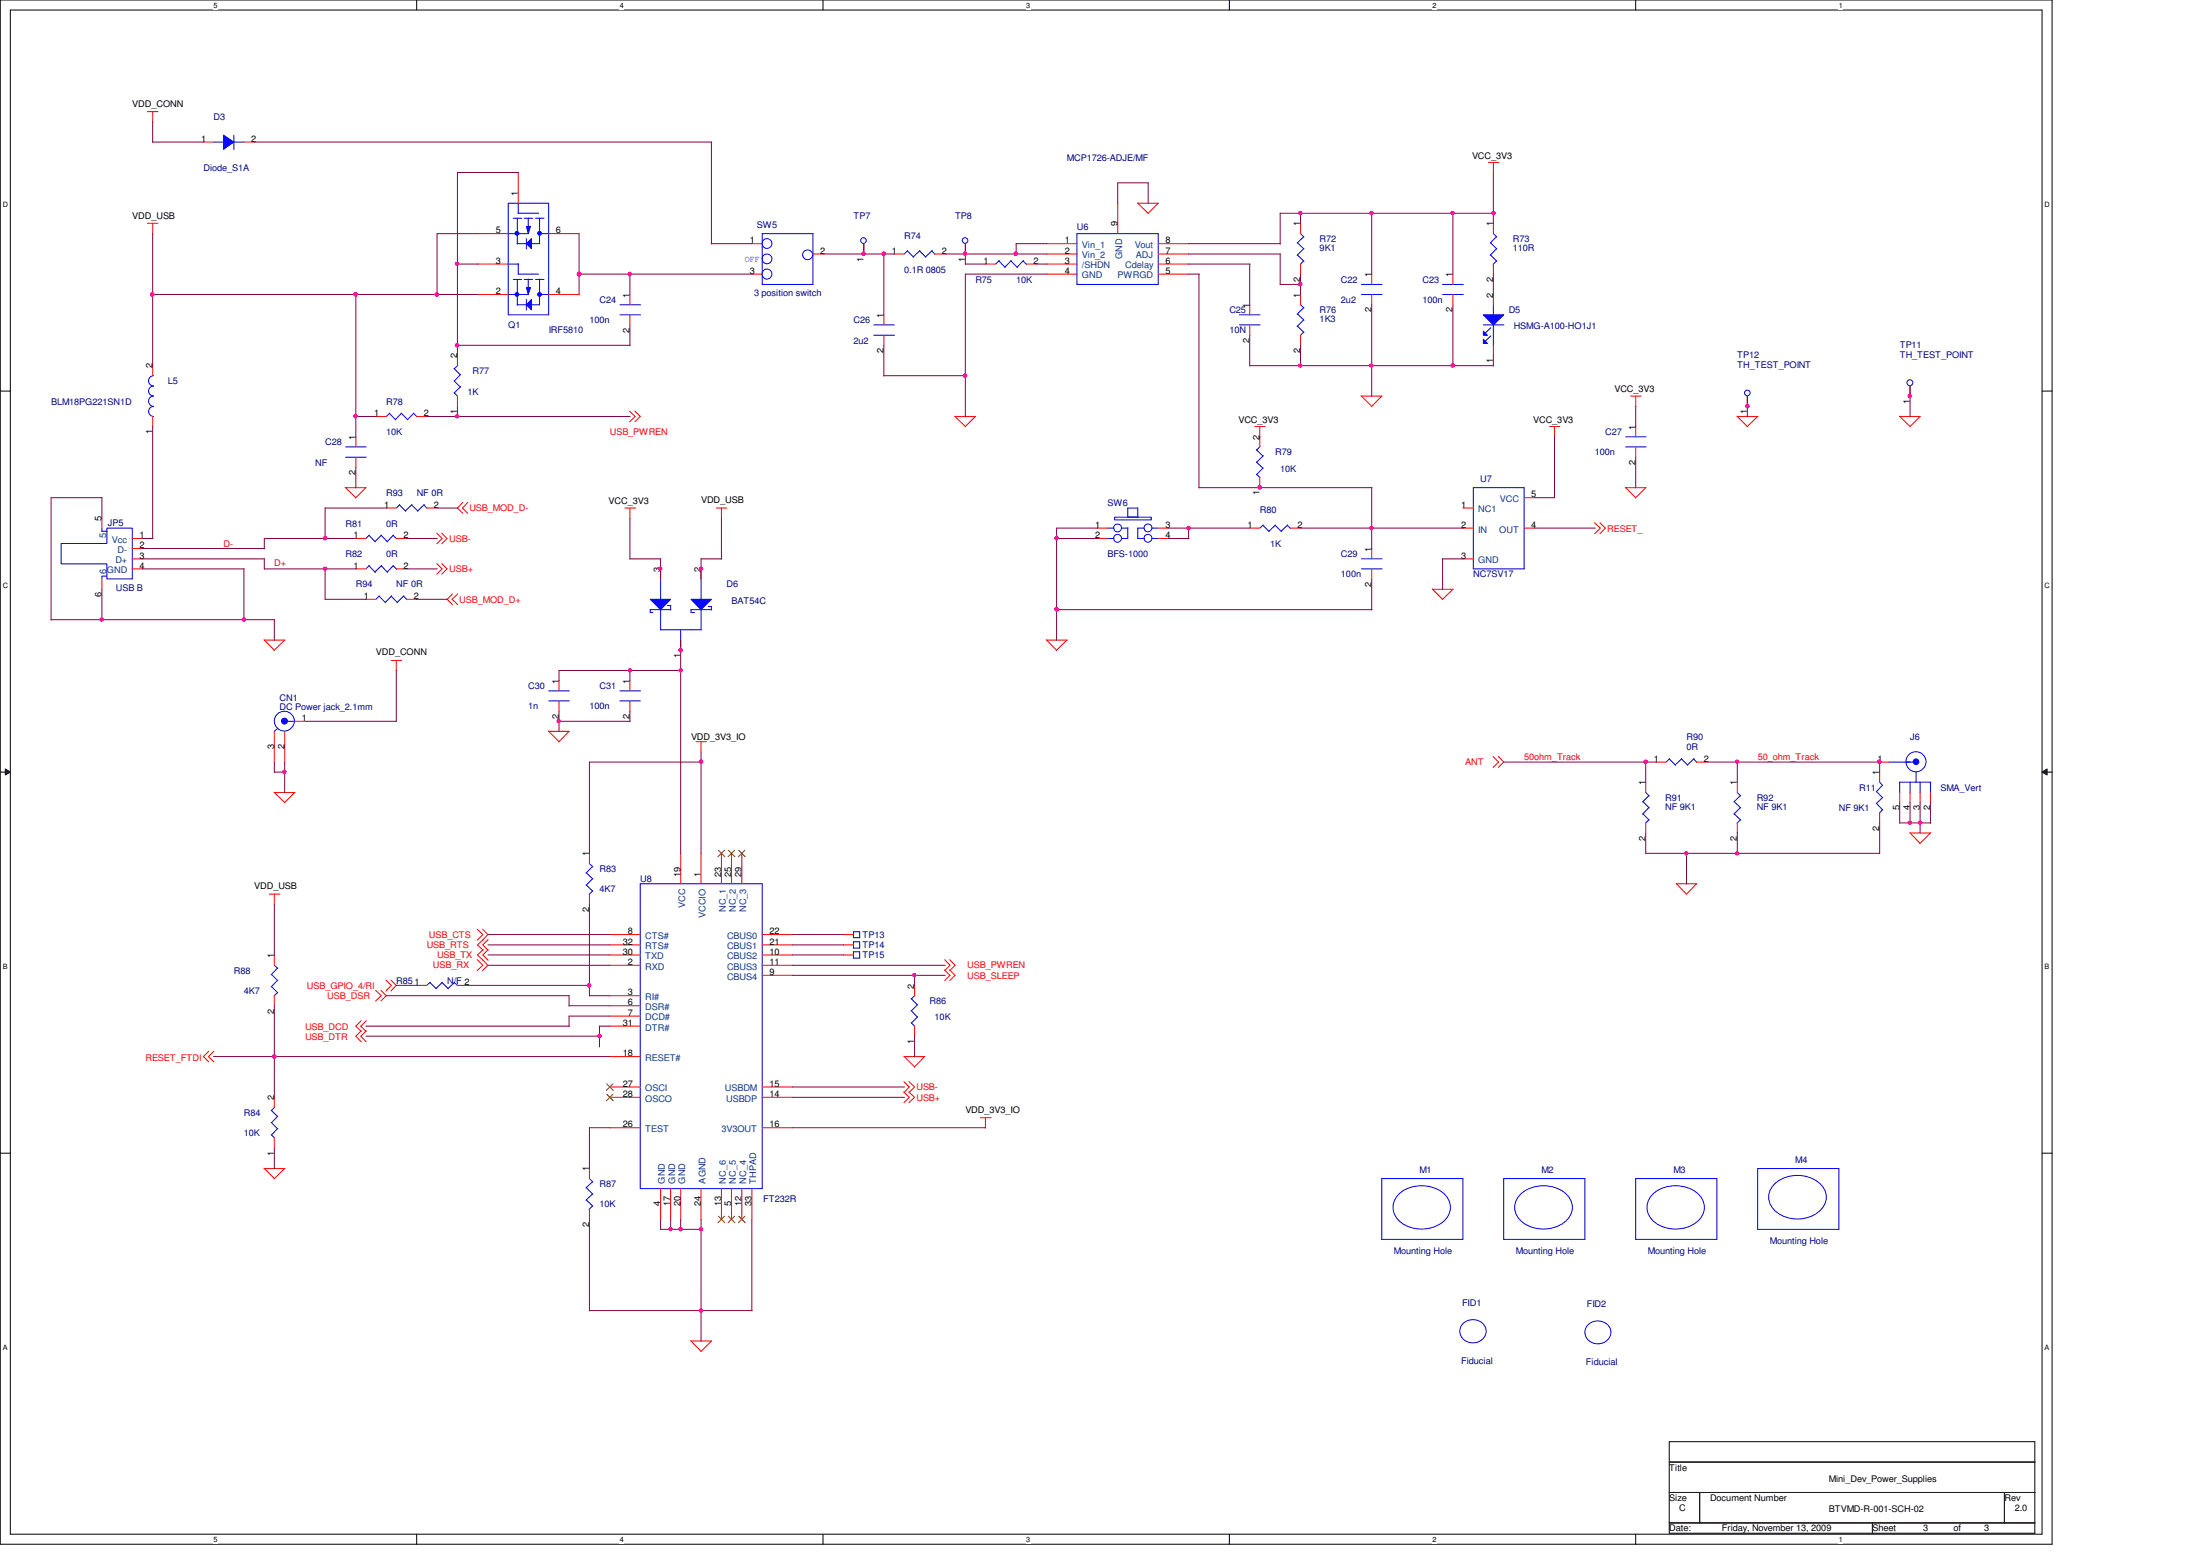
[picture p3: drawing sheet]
<svg xmlns="http://www.w3.org/2000/svg" width="297mm" height="210mm" viewBox="0 0 297 210" stroke-linecap="round" stroke-linejoin="round" font-family="sans-serif">
<path d="M0 0h277.1v208.4h-277.1zM1.4 1.4h274.3v205.7h-274.3z" fill="none" stroke="#000" stroke-width=".14"/>
<g fill="#fff">
<path d="M28.8 .1h.6v1.1h-.6z"/>
<path d="M28.8 207.2h.6v1.1h-.6z"/>
</g>
<path d="M56.3 0v1.4M56.3 207.1v1.3" fill="none" stroke="#000" stroke-width=".14"/>
<g fill="#fff">
<path d="M83.7 .1h.5v1.1h-.5z"/>
<path d="M83.7 207.2h.5v1.1h-.5z"/>
</g>
<path d="M111.1 0v1.4M111.1 207.1v1.3" fill="none" stroke="#000" stroke-width=".14"/>
<g fill="#fff">
<path d="M138.6 .1h.5v1.1h-.5z"/>
<path d="M138.6 207.2h.5v1.1h-.5z"/>
</g>
<path d="M166 0v1.4M166 207.1v1.3" fill="none" stroke="#000" stroke-width=".14"/>
<g fill="#fff">
<path d="M193.4 .1h.6v1.1h-.6z"/>
<path d="M193.4 207.2h.6v1.1h-.6z"/>
</g>
<path d="M220.8 0v1.4M220.8 207.1v1.3" fill="none" stroke="#000" stroke-width=".14"/>
<g fill="#fff">
<path d="M248.3 .1h.5v1.1h-.5z"/>
<path d="M248.3 207.2h.5v1.1h-.5z"/>
<path d="M.4 27.1h.7v1.1h-.7z"/>
<path d="M276.1 27.1h.7v1.1h-.7z"/>
<path d="M.4 78.5h.7v1.1h-.7z"/>
<path d="M276.1 78.5h.7v1.1h-.7z"/>
</g>
<path d="M0 52.8h1.4M275.7 52.8h1.4" fill="none" stroke="#000" stroke-width=".14"/>
<g fill="#fff">
<path d="M.4 129.9h.6v1.1h-.6z"/>
<path d="M276.1 129.9h.6v1.1h-.6z"/>
</g>
<path d="M0 104.2h1.4M.7 103.8l.7 .4-.7 .4zM275.7 104.2l.7-.4v.8zM275.7 104.2h1.4" fill="none" stroke="#000" stroke-width=".14"/>
<path d="M.7 103.8l.7 .4-.7 .4zM275.7 104.2l.7-.4v.8z" fill="#000"/>
<g fill="#fff">
<path d="M.4 181.4h.6v1.1h-.6z"/>
<path d="M276.1 181.4h.6v1.1h-.6z"/>
</g>
<path d="M0 155.7h1.4M275.7 155.7h1.4M225.4 194.6h49.3v12.4h-49.3zM225.4 197.4h49.3M225.4 201.5h49.3M225.4 205.6h49.3M229.5 201.5v4.1M252.8 205.6v1.4M270.6 201.5v4.1" fill="none" stroke="#000" stroke-width=".14"/>
<g fill="none" stroke="#f00" stroke-width=".14">
<path d="M19.9 15.1h1.4M20.6 15.1v1.4M19.9 30.1h1.4M20.6 30.1v1.5M153.6 27.4l1.4 1.4M153.6 27.4h2.8M156.4 27.4l-1.4 1.4M201 21.9h1.4M201.6 21.9v1.4M48 59v1.3M85 55.5l.8 .7-.8 .7M85.7 55.5l.7 .7-.7 .7"/>
<path d="M128.9 56.2l1.4 1.4M128.9 56.2h2.8M131.7 56.2l-1.4 1.4M169.4 57.6h1.4M170.1 57.6v1.4M183.8 53.4l1.4 1.5M183.8 53.5h2.8M186.6 53.5l-1.4 1.4M209.2 57.6h1.4M209.9 57.6v1.4M220.2 53.5h1.4M220.8 53.5v1.4"/>
<path d="M234.5 56.2l1.4 1.4M234.6 56.2h2.8M237.3 56.2l-1.4 1.4M256.5 56.2l1.4 1.4M256.5 56.2h2.8M259.2 56.2l-1.4 1.4M46.6 65.8l1.4 1.4M46.6 65.8h2.8M48 61.7v1.4M49.4 65.8l-1.4 1.4M59 72l.7 .7-.7 .7M59 76.1l.7 .7-.7 .7"/>
<path d="M59.6 72l.8 .7-.8 .7M59.6 76.1l.8 .7-.8 .7M62.5 67.8l-.7 .8 .7 .7M63.2 67.8l-.8 .8 .8 .7M84.4 68.6h1.4M85 68.6v1.4M96.7 68.6h1.4M97.4 68.6v1.4M193.4 79.5l1.4 1.4M193.4 79.5h2.8M196.2 79.5l-1.5 1.4M215.3 70.6l.8 .7-.8 .8"/>
<path d="M216 70.6l.7 .7-.7 .8M219.5 65.8l1.3 1.4M219.5 65.8h2.7M222.2 65.8l-1.4 1.4M35.6 86.4l1.4 1.4M35.7 86.4h2.8M38.4 86.4l-1.4 1.4M52.8 89.2h1.4M53.5 89.2v1.4M61.1 80.2l-.7 .7 .7 .7M61.8 80.2l-.8 .7 .8 .7M74 98.7l1.5 1.4"/>
<path d="M74.1 98.7h2.8M76.8 98.7l-1.4 1.5M141.3 86.4l1.4 1.4M141.3 86.4h2.8M144.1 86.4l-1.5 1.4M37 106.9l1.4 1.4M37 107h2.8M39.8 107l-1.4 1.4M94 100.1h1.4M94.7 100.1v1.4M201.6 102.1l.7 .8-.7 .7M202.3 102.1l.7 .8-.7 .7"/>
<path d="M226.3 119.3l1.4 1.4M226.4 119.3h2.7M229.1 119.3l-1.4 1.4M257.8 112.4l1.4 1.4M257.9 112.4h2.8M260.6 112.4l-1.4 1.5M36.4 120.7h1.4M37 120.7v1.4M48.8 139.1l-.8 .8 .8 .7M48.8 137.8l-.8 .7 .8 .7M49.4 139.1l-.7 .8 .7 .7M49.4 137.8l-.7 .7 .7 .7"/>
<path d="M50.7 133.7l.8 .7-.8 .7M51.4 133.7l.8 .7-.8 .7M52.1 132.3l.7 .7-.7 .8M52.8 132.3l.7 .7-.7 .8M64.4 125.4l.8 .8-.8 .7M64.4 129.5l.8 .8-.8 .7M65.1 125.4l.8 .8-.8 .7M65.1 129.5l.8 .8-.8 .7M65.2 126.8l-.7 .8 .7 .7M65.2 128.2l-.7 .7 .7 .7M65.9 126.8l-.7 .8 .7 .7M65.9 128.2l-.7 .7 .7 .7"/>
<path d="M113.9 127.6h1.3M127.5 129.5l.8 .8-.8 .7M127.5 130.9l.8 .8-.8 .7M128.2 129.5l.7 .8-.7 .7M128.2 130.9l.7 .8-.7 .7M28.2 141.9l-.7 .7 .7 .7M28.9 141.9l-.8 .7 .8 .7M35.6 157.7l1.4 1.4M35.7 157.7h2.8M38.4 157.7l-1.4 1.4M122 146l.8 .7-.8 .8M122 147.4l.8 .7-.8 .7"/>
<path d="M122 142.6l1.5 1.4M122.1 142.6h2.8M122.7 146l.8 .7-.8 .8M122.7 147.4l.8 .7-.8 .7M124.8 142.6l-1.4 1.5M132.4 150.9h1.4M133.1 150.9v1.4M93.3 181l1.4 1.4M93.3 181h2.8M96.1 181l-1.5 1.5"/>
</g>
<path d="M46.6 60.3h2.8M46.6 61.7h2.8M115.2 127.1h.9v.9h-.9zM197.6 178.6a1.84 1.84 0 0 1 3.1 1.1 1.79 1.79 0 0 1-1.8 1.6 1.79 1.79 0 0 1-1.8-1.6l.1-.4z" fill="none" stroke="#00f" stroke-width=".14"/>
<circle cx="38.4" cy="97.3" r=".4" fill="#00f"/>
<g fill="none" stroke="#00f" stroke-width=".14">
<path d="M28.8 19.2h1.4M31.6 18.2v2M31.6 19.2h1.4M37.5 98.3l-.5 .4M38.8 97.4h1"/>
<circle cx="38.4" cy="97.3" r="1.34"/>
<circle cx="38.4" cy="97.3" r=".4"/>
</g>
<path d="M37 98.7v4.2M38.4 98.7v4.2M39.8 97.4h1.4" fill="none" stroke="#f00" stroke-width=".14"/>
<path d="M30.2 18.2l1.4 1-1.4 1z" fill-rule="evenodd" fill="#00f"/>
<g fill="none" stroke="#00f" stroke-width=".14">
<path d="M30.2 18.2l1.4 1-1.4 1zM61.3 53l.5 .5M61.3 51.4l.8 .8M61.3 49.7l.8 .9M61.8 49.3l-.5 .5M62.2 52.2l-.9 .8M62.2 50.5l-.9 .9M83.7 41.1h2.8M83.7 42.5h2.8M219.5 59h2.7M169.6 64l.5 .4M169.6 62.4l.9 .8"/>
<path d="M169.6 60.7l.9 .9M170.1 60.3l-.4 .4M170.6 63.2l-.9 .9M170.6 61.5l-.9 .9M183.8 75.4h2.8M183.8 76.8h2.8M219.5 60.3h2.7M203 159.1h11v8.2h-11zM205.2 161.3a4.7 4.7 0 0 1 6.4 0 2.51 2.51 0 0 1-1 4.1 4.7 4.7 0 0 1-5.4-.8 2.36 2.36 0 0 1 0-3.3z"/>
</g>
<path d="M27.5 19.2h1.3M32.9 19.2h1.4M85 39.8v1.3M61.8 48v1.4M61.8 53.5v1.4M85 42.5v1.4M170.1 59v1.3M220.8 57.6v1.4M170.1 64.4v1.4M185.2 74v1.4M185.2 76.8v1.3M220.8 60.3v1.4" fill="none" stroke="#f00" stroke-width=".14"/>
<circle cx="258.7" cy="102.8" r=".38" fill="#00f"/>
<g fill="none" stroke="#00f" stroke-width=".14">
<path d="M68.6 31.5h2.7M69.3 29.5h1.1M69.8 32.9h1.3M69.8 29.5v3.4M69.9 28.8h2.8M70 27.4v1.4M70.8 29.5h1.1M71.1 32.2v1.4M71.3 29.4v1.5M72.3 29.5h1.1M72.8 31.5h1.3M72.9 29.4v3.5h-1.2"/>
<path d="M20.7 50.7a.7 .7 0 0 0-.6 .7 .7 .7 0 0 0 .6 .7 .68 .68 0 0 0-.6 .7 .68 .68 0 0 0 .6 .7 .7 .7 0 0 0-.6 .7 .7 .7 0 0 0 .6 .7 .68 .68 0 0 0-.6 .6 .68 .68 0 0 0 .6 .7M52.6 55.8l.8 .9M52.6 55.8l-.4 .4M54.2 55.8l.9 .9M54.2 55.8l-.8 .8M55.8 55.8l.5 .5M55.9 55.8l-.9 .8M118 43.9h2.8M118 45.3h2.8M167.3 43.9h2.8M167.3 42.5h2.8M221.8 108.2l.9 .9"/>
<path d="M221.8 109.9l.9 .8M222.2 107l.5 .4M222.6 107.4l-.8 .8M222.6 109l-.8 .9M222.6 110.7l-.4 .4M255.1 102.9h3.3M256.5 105.6h4.2M256.5 105.6v1.4M257.9 105.6v1.4M258.7 104.2v1.4M259.2 105.6v1.4M260.6 105.6v1.4"/>
<path d="M115.2 128.5h.9v.8h-.9zM123 138l.5 .5M123 136.4l.9 .9M123 134.8l.9 .8M123.5 134.4l-.4 .4M123.9 137.2l-.8 .9M123.9 135.6l-.8 .8M214.5 178.8a1.82 1.82 0 0 1 3 1 1.77 1.77 0 0 1-1.8 1.6 1.77 1.77 0 0 1-1.7-1.6l.1-.4z"/>
<circle cx="258.7" cy="102.8" r="1.35"/>
<circle cx="258.7" cy="102.8" r=".38"/>
</g>
<g fill="none" stroke="#f00" stroke-width=".14">
<path d="M20.6 49.4v1.3M20.6 56.2v1.4M50.8 56.2h1.4M56.3 56.2h1.3M119.3 42.5v1.4M119.3 45.3v1.3M168.7 41.1v1.4M168.7 43.9v1.4M222.2 105.6v1.4M222.2 111.1v1.3M253.8 102.9h1.3M256.5 107v1.3"/>
<path d="M257.9 107v1.3M259.2 107v1.3M260.6 107v1.3M113.9 128.9h1.3M123.5 133v1.4M123.5 138.5v1.4"/>
</g>
<path d="M71.8 32.2v1.4l-.7-.7z" fill="#00f"/>
<path d="M71.8 32.2v1.4l-.7-.7z" fill="none" stroke="#00f" stroke-width=".14"/>
<path d="M71.1 30.6h.5l-.3 .9z" fill="#00f"/>
<path d="M71.1 30.6h.5l-.3 .9z" fill="none" stroke="#00f" stroke-width=".14"/>
<circle cx="72.9" cy="31.5" r=".26" fill="#00f"/>
<circle cx="72.9" cy="31.5" r=".26" fill="none" stroke="#00f" stroke-width=".14"/>
<circle cx="69.8" cy="31.5" r=".26" fill="#00f"/>
<g fill="none" stroke="#00f" stroke-width=".14">
<path d="M68.6 39.8h2.7M69.8 37.7v3.5M70.8 37.7h1.1M71.3 37.7v1.4M72.3 37.7h1.1M72.8 39.8h1.3M72.9 37.7v3.4h-1.2M69.8 41.1h1.3M71.1 40.4v1.5"/>
<circle cx="69.8" cy="31.5" r=".26"/>
</g>
<path d="M71.8 40.4v1.4l-.7-.7z" fill="#00f"/>
<path d="M69.9 37h2.8M71.8 40.4v1.4l-.7-.7z" fill="none" stroke="#00f" stroke-width=".14"/>
<path d="M71.1 38.8h.5l-.3 1z" fill="#00f"/>
<path d="M71.1 38.8h.5l-.3 1z" fill="none" stroke="#00f" stroke-width=".14"/>
<circle cx="72.9" cy="39.8" r=".26" fill="#00f"/>
<g fill="none" stroke="#00f" stroke-width=".14">
<path d="M70 35.6v1.4"/>
<circle cx="72.9" cy="39.8" r=".26"/>
</g>
<circle cx="69.8" cy="39.8" r=".26" fill="#00f"/>
<g fill="none" stroke="#00f" stroke-width=".14">
<path d="M68.6 35.6h1.4M68.6 27.4h5.5v15.1h-5.5zM69.3 37.7h1.1M183.8 38.4h2.8M183.8 39.8h2.8M201.2 32.8l.9 .8M201.2 34.4l.9 .9M201.6 31.5l.5 .5M202.1 32l-.9 .8M202.1 33.6l-.9 .9M202.1 35.2l-.5 .5M79.2 117.8l.8 .9"/>
<path d="M79.2 119.5l.8 .8M79.6 116.6l.4 .4M80 117l-.9 .9M80 118.6l-.9 .9M80 120.3l-.5 .4"/>
<circle cx="69.8" cy="39.8" r=".26"/>
<circle cx="235.9" cy="53" r=".38"/>
</g>
<g fill="none" stroke="#f00" stroke-width=".14">
<path d="M64.5 31.5h4.1M64.5 39.8h4.1M64.5 35.6h4.1M70 23.3v4.1M74.1 31.5h4.1M74.1 39.8h4.1M185.2 37v1.4M185.2 39.8v1.3M201.6 30.1v1.4M201.6 35.6v1.4M235.9 53.5v1.4M79.6 115.2v1.4"/>
<path d="M79.6 120.7v1.3"/>
</g>
<path d="M200.3 42.5h2.7l-1.4 1.4z" fill="#00f"/>
<path d="M200.3 42.5h2.7l-1.4 1.4z" fill="none" stroke="#00f" stroke-width=".14"/>
<path d="M200.3 44.7l.5 .6h-.5z" fill="#00f"/>
<path d="M200.3 44.7l.5 .6h-.5z" fill="none" stroke="#00f" stroke-width=".14"/>
<path d="M200.3 45.8l.5 .6h-.5z" fill="#00f"/>
<g fill="none" stroke="#00f" stroke-width=".14">
<path d="M102.9 31.5h6.9v6.9h-6.9zM122.5 33.9l.9 .8M122.6 33.8l-.5 .5M124.2 33.9l.8 .8M124.2 33.8l-.9 .9M125.8 33.9l.4 .4M125.9 33.8l-.9 .9M134.9 35.2l.8 .9M134.9 35.2l-.5 .4M136.5 35.2l.9 .9M136.5 35.2l-.8 .9M138.1 35.2l.5 .5"/>
<path d="M138.2 35.2l-.9 .9M145.4 31.5h11v6.9h-11zM175.2 32.8l.9 .8M175.2 34.4l.9 .9M175.6 31.5l.5 .5M176 32l-.9 .8M176 33.6l-.9 .9M176 35.2l-.4 .5M194.8 38.4h2.8M194.8 39.8h2.8M175.2 42.4l.9 .8M175.2 44l.9 .9"/>
<path d="M175.6 41.1l.5 .5M176 41.5l-.9 .9M176 43.2l-.9 .9M176 44.8l-.4 .5M200.3 45.8l.5 .6h-.5zM200.3 43.9h2.8M201.3 44.2l-.8 .8M201.3 45.3l-.8 .8M201.6 41.1v1.4M201.6 43.9v2.8M8.3 73.4h6.1v-2.1h3.5v6.8h-3.5v-2h-6.1zM13.8 71.3v.4h.7"/>
<path d="M14.4 77.8h-.6v.3M49.8 76.4l.9 .9M49.8 72.3l.9 .9M49.9 76.3l-.5 .5M49.9 72.2l-.5 .5M51.5 76.4l.8 .9M51.5 72.3l.8 .9M51.5 76.3l-.9 .9M51.5 72.2l-.9 .9M53.1 76.4l.4 .4M53.1 72.3l.4 .4M53.1 76.3l-.8 .9"/>
<path d="M53.1 72.2l-.8 .9M53.9 68.2l.9 .8M54 68.1l-.5 .5M55.6 68.2l.8 .8M55.6 68.1l-.9 .9M57.2 68.2l.5 .4M57.3 68.1l-.9 .9M149.5 71.3h.9M149.5 72.7h.9M150.5 69.8h4.9v.4h-4.9zM151.5 71.3h.8M152.3 71.2v1.5h-.9"/>
<path d="M152.3 68.6h1.3v1.2h-1.3zM153.6 71.3h.9M153.6 72.7h.9M153.6 71.3v1.4M155.5 71.3h.9M155.5 72.7h.9M170.5 70.9l.9 .9M170.6 70.9l-.5 .4M172.2 70.9l.8 .9M172.2 70.9l-.9 .8M173.8 70.9l.4 .4M173.9 70.9l-.9 .8"/>
<path d="M198.9 65.8h6.9v11h-6.9zM51.2 80.5l.9 .9M51.2 80.4l-.4 .5M52.8 80.5l.9 .9M52.9 80.4l-.9 .9M54.5 80.5l.4 .4M54.5 80.4l-.9 .9M74.1 93.3h2.8M74.1 94.6h2.8M83.7 93.3h2.8M83.7 94.6h2.8M87.8 82.3h2.8"/>
<path d="M87.8 82.3v.4M89.2 82.3v2.7M90.5 81.7v.6M234.1 108.2l.9 .9M234.1 109.9l.9 .8M234.6 107l.4 .4M235 107.4l-.9 .8M235 109l-.9 .9M235 110.7l-.5 .4M253.4 106.8l.8 .9M253.4 108.5l.8 .8M253.8 105.6l.4 .4"/>
<path d="M254.2 106l-.9 .9M254.2 107.7l-.9 .8M254.2 109.3l-.5 .5M36.7 131.5l.8 .9M36.7 133.2l.8 .8M37 130.3l.5 .4M37.5 130.7l-.9 .9M37.5 132.3l-.9 .9M37.5 134l-.5 .5M58 132.6l.9 .9M58.1 132.6l-.5 .4M59.7 132.6l.8 .9"/>
<path d="M59.7 132.6l-.8 .8M61.3 132.6l.5 .5M61.4 132.6l-.9 .8M115.2 125.8h.9v.8h-.9zM36.6 153.2l.4 .4M36.6 151.5l.9 .9M36.6 149.9l.9 .8M37.1 149.4l-.4 .5M37.5 152.3l-.8 .9M37.5 150.7l-.8 .9M237.3 157.7h11v8.2h-11zM239.5 160a4.7 4.7 0 0 1 6.4 0 2.4 2.4 0 0 1-.5 3.7 4.5 4.5 0 0 1-6.3-1 2.32 2.32 0 0 1 .4-2.7z"/>
<circle cx="103.6" cy="37" r=".67"/>
<circle cx="103.6" cy="32.9" r=".66"/>
<circle cx="103.6" cy="34.9" r=".66"/>
<circle cx="109.1" cy="34.4" r=".67"/>
<circle cx="116.6" cy="32.5" r=".38"/>
<circle cx="150.9" cy="72.7" r=".54"/>
<circle cx="150.9" cy="71.3" r=".54"/>
<circle cx="155" cy="71.3" r=".54"/>
<circle cx="155" cy="72.7" r=".54"/>
</g>
<g fill="none" stroke="#f00" stroke-width=".14">
<path d="M101.5 32.9h1.4M101.5 37h1.4M109.8 34.3h1.3M116.6 32.9v1.4M120.7 34.3h1.4M126.2 34.3h1.4M133.1 35.6h1.3M138.6 35.6h1.3M141.3 35.6h4.1M141.3 32.9h4.1M141.3 34.3h4.1M141.3 37h4.1"/>
<path d="M150.9 27.4v4.1M156.4 35.6h4.1M156.4 32.9h4.1M156.4 34.3h4.1M156.4 37h4.1M175.6 30.1v1.4M175.6 35.6v1.4M175.6 39.8v1.3M196.2 37v1.4M196.2 39.8v1.3M201.6 39.8v1.3M175.6 45.3v1.3"/>
<path d="M201.6 46.6v1.4M13.8 69.9v1.4M13.8 78.1v1.4M17.9 75.4h1.3M17.9 76.8h1.3M17.9 72.7h1.3M17.9 74h1.3M48 76.8h1.4M48 72.7h1.4M52.2 68.6h1.3M53.5 76.8h1.4M53.5 72.7h1.4"/>
<path d="M57.6 68.6h1.4M148.2 71.3h1.3M148.2 72.7h1.3M156.4 71.3h1.4M156.4 72.7h1.4M168.7 71.3h1.4M174.2 71.3h1.4M197.5 68.6h1.4M197.5 71.3h1.4M197.5 75.4h1.4M205.8 71.3h1.3M205.8 67.2h1.3"/>
<path d="M49.4 80.9h1.4M54.9 80.9h1.4M75.5 91.9v1.4M75.5 94.6v1.4M85 91.9v1.4M85 94.6v1.4M234.6 105.6v1.4M234.6 111.1v1.3M253.8 104.2v1.4M253.8 109.7v1.4M37 128.9v1.4M37 134.4v1.4"/>
<path d="M56.3 133h1.3M61.8 133h1.3M113.9 126.2h1.3M37 148.1v1.4M37 153.6v1.4"/>
</g>
<path d="M87.8 80.9h2.7l-1.3 1.4z" fill="#00f"/>
<path d="M89.2 78.1v2.8M87.8 80.9h2.7l-1.3 1.4z" fill="none" stroke="#00f" stroke-width=".14"/>
<path d="M93.3 80.9h2.8l-1.4 1.4z" fill="#00f"/>
<g fill="none" stroke="#00f" stroke-width=".14">
<path d="M94.7 78.1v2.8M87.8 82.7h.3M89.2 85h5.5M90.1 81.7h.5M91.9 85v1.4M93.3 80.9h2.8l-1.4 1.4zM93.3 82.3h2.8M93.3 82.3v.4h.5M94.7 82.3v2.7M95.6 81.9h.5M96.1 81.9v.4M86.4 119.3h16.5v41.1h-16.5z"/>
<path d="M225.4 102.4l.8 .9M225.4 102.4l-.4 .5M227 102.4l.9 .9M227.1 102.4l-.9 .9M228.7 102.4l.4 .5M228.7 102.4l-.9 .9M79.6 159.1l.4 .5M80 159.5l-.9 .9M186.6 159.1h10.9v8.2h-10.9zM220.8 159.1h11v8.2h-11zM79.2 160.3l.8 .9M79.2 162l.8 .8"/>
<path d="M80 161.2l-.9 .8M80 162.8l-.5 .4M188.7 161.3a4.7 4.7 0 0 1 6.5 0 2.52 2.52 0 0 1-1.1 4.1 4.7 4.7 0 0 1-5.4-.8 2.4 2.4 0 0 1 0-3.3zM223 161.3a4.7 4.7 0 0 1 6.5 0 2.52 2.52 0 0 1-1.1 4.1 4.7 4.7 0 0 1-5.4-.8 2.4 2.4 0 0 1 0-3.3z"/>
<circle cx="130.3" cy="32.5" r=".38"/>
<circle cx="257.9" cy="51.7" r=".4"/>
</g>
<g fill="none" stroke="#f00" stroke-width=".14">
<path d="M130.3 32.9v1.4M257.9 52.1v1.4M89.2 76.8v1.3M94.7 76.8v1.3M91.9 86.4v1.4M91.9 115.2v4.1M94.7 115.2v4.1M97.4 115.2v4.1M98.8 115.2v4.1M100.2 115.2v4.1M223.6 102.9h1.4M229.1 102.9h1.4"/>
<path d="M82.3 128.9h4.1M82.3 138.5h4.1M82.3 127.6h4.1M82.3 130.3h4.1M82.3 134.4h4.1M82.3 135.8h4.1M82.3 137.2h4.1M82.3 126.2h4.1M102.9 128.9h4.1M102.9 127.6h4.1M102.9 130.3h4.1M102.9 126.2h4.1"/>
<path d="M102.9 131.7h4.1M79.6 157.7v1.4M82.3 148.1h4.1M82.3 146.7h4.1M82.3 152.2h4.1M82.3 142.6h4.1M102.9 148.1h4.1M102.9 146.7h4.1M102.9 152.2h4.1M79.6 163.2v1.4M89.2 160.4v4.2M90.5 160.4v4.2"/>
<path d="M91.9 160.4v4.2M94.7 160.4v4.2M97.4 160.4v4.2M98.8 160.4v4.2M100.2 160.4v4.2M101.5 160.4v4.2"/>
</g>
<g fill="none" stroke="#804000" stroke-width=".14">
<path d="M97 114.8l.9 .9M97.8 114.8l-.9 .9M98.3 114.8l.9 .9M99.2 114.8l-.9 .9M99.7 114.8l.9 .9M100.6 114.8l-.9 .9M81.9 147.7l.9 .9M81.9 146.3l.9 .9M82.8 147.7l-.9 .9M82.8 146.3l-.9 .9M97 164.2l.9 .9M97.8 164.2l-.9 .9"/>
<path d="M98.3 164.2l.9 .9M99.2 164.2l-.9 .9M99.7 164.2l.9 .9M100.6 164.2l-.9 .9"/>
</g>
<g fill="none" stroke="#800040" stroke-width=".14">
<path d="M20.6 16.4v2.8M20.6 19.2h6.9M34.3 19.2h61.8M96.1 19.2v13.7M20.6 31.5v17.9M20.6 39.8h43.9M48 39.8v19.2M61.8 35.6h2.7M64.5 31.5h-5.5v8.3M70 23.3h-8.2v24.7M78.2 31.5v8.3M78.2 37h23.4"/>
<path d="M85 37v2.8M96.1 32.9h5.5M111.1 34.3h9.7M116.6 32.9v1.4M119.3 34.3v8.2M127.6 34.3h13.7M130.3 35.6h2.8M130.3 32.9v2.8M139.9 35.6h1.4M141.3 37h-11v19.3M141.3 32.9h-4.1v1.4M155 24.7v2.8"/>
<path d="M155.1 24.7h-4.2v2.8M160.5 35.6h8.3M160.5 37h1.4M160.5 34.3h12.4M160.5 32.9h12.4M161.9 37v28.9M168.7 35.6v5.6M172.8 38.4h2.8M172.8 34.3v4.1M175.6 28.8v1.4M175.6 37v2.8M185.2 28.8v8.2"/>
<path d="M196.2 28.8v8.2M201.6 23.3v6.9M201.6 37v2.8M201.7 28.8h-28.9v4.1M20.6 57.6v15.1M48 56.2h2.8M57.6 56.2h27.5M61.8 54.9v1.4M61.8 46.6h23.3M85 43.9v2.8M119.3 46.6v4.2M119.3 50.7h11.1"/>
<path d="M168.7 45.3v4.1M168.7 49.4h33M175.6 46.6v2.8M185.2 41.1v12.4M196.2 41.1v8.3M201.6 48v1.4M209.9 58.9v8.3M220.8 54.9v2.7M235.9 53.5v2.8M257.9 52.1v4.2M13.8 67.2v2.8M13.8 79.5v4.2"/>
<path d="M13.8 67.2h-6.9v16.5M19.2 76.8h13.8M19.2 72.7h1.5M19.2 75.4h16.5M19.2 74h16.5M32.9 76.8v6.9M35.7 76.8h12.4M35.7 75.4v1.4M43.9 68.5v4.2M43.9 76.8v4.1M43.9 68.6h8.3M48 63.1v2.8"/>
<path d="M48.1 72.7h-12.4v1.4M54.9 76.8h4.2M54.9 72.7h4.2M59 68.6h2.8M85 75.4h4.2M85 69.9v5.6M89.2 75.4v2.8M94.7 75.4v2.8M94.7 75.4h2.7M97.4 69.9v5.6M142.7 72.7h5.5M148.2 71.3h-5.5v15.1"/>
<path d="M157.8 72.7h2.7M157.8 71.3h11M160.5 71.3v1.4M161.9 65.8h23.3M175.6 71.3h22M185.2 65.8v8.3M185.2 78.1v4.2M194.7 75.4h2.8M194.8 75.4v4.2M207.1 71.3h8.3M207.1 67.2h2.8M220.8 61.7v4.2"/>
<path d="M6.9 83.7h30.2M37 83.7v2.7M41.2 97.4h12.3M43.9 80.9h5.5M53.5 90.5v6.9M56.3 80.9h4.1M75.5 96v2.8M75.5 97.4h9.6M85 90.5v1.4M85 96v1.4M91.9 86.4v28.8M91.9 90.5h-16.4v1.4"/>
<path d="M142.7 82.3h42.5M37 102.9v1.4M37 104.2h1.5M38.4 102.9v4.1M94.7 101.5v13.7M94.7 102.9h-15.1v12.3M203 102.9h20.6M222.2 115.2h31.6M222.2 102.8v2.8M222.2 112.4v2.8M227.7 115.2v4.1M230.5 102.9h23.3"/>
<path d="M234.6 102.8v2.8M234.6 112.4v2.8M253.8 102.8v1.4M253.8 111.1v4.1M256.5 108.3v2.8M256.5 111.1h4.2M257.9 108.3v2.8M259.2 108.3v4.2M260.6 108.3v2.8M37 122v6.9M37 135.8v12.3M49.4 138.5h27.5"/>
<path d="M49.4 139.9h31.6M52.2 134.4h24.7M53.5 133h2.8M63.1 133h16.5M65.9 127.6h16.5M65.9 130.3h16.5M65.9 126.2h16.5M65.9 128.9h16.5M76.8 134.4v1.4M76.8 135.8h5.6M79.6 122v12.5M79.6 134.4h2.8"/>
<path d="M82.4 137.2h-5.6v1.4M82.4 138.5h-1.5v2.8M107 127.6h6.9M107 130.3h20.6M107 126.2h6.9M107 128.9h6.9M107 131.7h20.6M123.5 131.6v1.4M123.5 139.9v2.8M28.8 142.6h53.6M37 155v2.8M82.4 152.2h-2.8v5.6"/>
<path d="M107 152.2h26.1M107 146.7h15.1M107 148.1h15.1M79.6 164.6v12.4M79.6 176.9h22M89.2 165.9h5.5M89.2 164.6v1.4M90.5 164.6v1.4M91.9 164.6v1.4M94.7 164.6v16.5M101.5 164.6v12.4"/>
</g>
<circle cx="94.7" cy="102.8" r=".26" fill="#f0f"/>
<circle cx="94.7" cy="102.8" r=".26" fill="none" stroke="#f0f" stroke-width=".14"/>
<circle cx="123.4" cy="131.6" r=".25" fill="#f0f"/>
<circle cx="123.4" cy="131.6" r=".25" fill="none" stroke="#f0f" stroke-width=".14"/>
<circle cx="61.7" cy="56.2" r=".25" fill="#f0f"/>
<circle cx="61.7" cy="56.2" r=".25" fill="none" stroke="#f0f" stroke-width=".14"/>
<circle cx="43.9" cy="72.6" r=".26" fill="#f0f"/>
<circle cx="43.9" cy="72.6" r=".26" fill="none" stroke="#f0f" stroke-width=".14"/>
<circle cx="78.2" cy="37" r=".26" fill="#f0f"/>
<circle cx="78.2" cy="37" r=".26" fill="none" stroke="#f0f" stroke-width=".14"/>
<circle cx="79.5" cy="133" r=".26" fill="#f0f"/>
<circle cx="79.5" cy="133" r=".26" fill="none" stroke="#f0f" stroke-width=".14"/>
<circle cx="61.7" cy="35.6" r=".25" fill="#f0f"/>
<circle cx="61.7" cy="35.6" r=".25" fill="none" stroke="#f0f" stroke-width=".14"/>
<circle cx="78.2" cy="37" r=".26" fill="#f0f"/>
<circle cx="78.2" cy="37" r=".26" fill="none" stroke="#f0f" stroke-width=".14"/>
<circle cx="61.7" cy="46.6" r=".26" fill="#f0f"/>
<circle cx="61.7" cy="46.6" r=".26" fill="none" stroke="#f0f" stroke-width=".14"/>
<circle cx="37" cy="142.6" r=".26" fill="#f0f"/>
<circle cx="37" cy="142.6" r=".26" fill="none" stroke="#f0f" stroke-width=".14"/>
<circle cx="175.6" cy="38.4" r=".26" fill="#f0f"/>
<circle cx="175.6" cy="38.4" r=".26" fill="none" stroke="#f0f" stroke-width=".14"/>
<circle cx="160.5" cy="71.3" r=".26" fill="#f0f"/>
<circle cx="160.5" cy="71.3" r=".26" fill="none" stroke="#f0f" stroke-width=".14"/>
<circle cx="185.2" cy="71.3" r=".26" fill="#f0f"/>
<circle cx="185.2" cy="71.3" r=".26" fill="none" stroke="#f0f" stroke-width=".14"/>
<circle cx="130.3" cy="34.2" r=".26" fill="#f0f"/>
<circle cx="130.3" cy="34.2" r=".26" fill="none" stroke="#f0f" stroke-width=".14"/>
<circle cx="119.3" cy="34.2" r=".26" fill="#f0f"/>
<circle cx="119.3" cy="34.2" r=".26" fill="none" stroke="#f0f" stroke-width=".14"/>
<path d="M90.4 165.8h.3l.1 .1-.1 .2-.2 .1-.1-.1z" fill-rule="evenodd" fill="#f0f"/>
<path d="M90.4 165.8h.3l.1 .1-.1 .2-.2 .1-.1-.1z" fill="none" stroke="#f0f" stroke-width=".14"/>
<circle cx="137.2" cy="34.2" r=".26" fill="#f0f"/>
<circle cx="137.2" cy="34.2" r=".26" fill="none" stroke="#f0f" stroke-width=".14"/>
<circle cx="196.1" cy="49.3" r=".25" fill="#f0f"/>
<circle cx="196.1" cy="49.3" r=".25" fill="none" stroke="#f0f" stroke-width=".14"/>
<circle cx="130.3" cy="50.7" r=".26" fill="#f0f"/>
<circle cx="130.3" cy="50.7" r=".26" fill="none" stroke="#f0f" stroke-width=".14"/>
<circle cx="13.7" cy="83.6" r=".25" fill="#f0f"/>
<circle cx="13.7" cy="83.6" r=".25" fill="none" stroke="#f0f" stroke-width=".14"/>
<circle cx="75.4" cy="97.3" r=".25" fill="#f0f"/>
<circle cx="75.4" cy="97.3" r=".25" fill="none" stroke="#f0f" stroke-width=".14"/>
<circle cx="170.1" cy="65.8" r=".26" fill="#f0f"/>
<circle cx="170.1" cy="65.8" r=".26" fill="none" stroke="#f0f" stroke-width=".14"/>
<circle cx="94.7" cy="176.9" r=".26" fill="#f0f"/>
<circle cx="94.7" cy="176.9" r=".26" fill="none" stroke="#f0f" stroke-width=".14"/>
<circle cx="235.9" cy="54.8" r=".26" fill="#f0f"/>
<circle cx="235.9" cy="54.8" r=".26" fill="none" stroke="#f0f" stroke-width=".14"/>
<circle cx="32.9" cy="83.6" r=".25" fill="#f0f"/>
<circle cx="32.9" cy="83.6" r=".25" fill="none" stroke="#f0f" stroke-width=".14"/>
<circle cx="175.6" cy="49.3" r=".25" fill="#f0f"/>
<circle cx="175.6" cy="49.3" r=".25" fill="none" stroke="#f0f" stroke-width=".14"/>
<circle cx="185.2" cy="49.3" r=".25" fill="#f0f"/>
<circle cx="185.2" cy="49.3" r=".25" fill="none" stroke="#f0f" stroke-width=".14"/>
<circle cx="142.7" cy="72.6" r=".26" fill="#f0f"/>
<circle cx="142.7" cy="72.6" r=".26" fill="none" stroke="#f0f" stroke-width=".14"/>
<circle cx="142.7" cy="82.3" r=".26" fill="#f0f"/>
<circle cx="142.7" cy="82.3" r=".26" fill="none" stroke="#f0f" stroke-width=".14"/>
<circle cx="91.9" cy="165.9" r=".25" fill="#f0f"/>
<circle cx="91.9" cy="165.9" r=".25" fill="none" stroke="#f0f" stroke-width=".14"/>
<circle cx="257.8" cy="53.5" r=".26" fill="#f0f"/>
<circle cx="257.8" cy="53.5" r=".26" fill="none" stroke="#f0f" stroke-width=".14"/>
<circle cx="91.9" cy="165.9" r=".25" fill="#f0f"/>
<circle cx="91.9" cy="165.9" r=".25" fill="none" stroke="#f0f" stroke-width=".14"/>
<circle cx="94.7" cy="165.9" r=".25" fill="#f0f"/>
<circle cx="94.7" cy="165.9" r=".25" fill="none" stroke="#f0f" stroke-width=".14"/>
<circle cx="38.4" cy="104.2" r=".25" fill="#f0f"/>
<circle cx="38.4" cy="104.2" r=".25" fill="none" stroke="#f0f" stroke-width=".14"/>
<circle cx="116.6" cy="34.2" r=".26" fill="#f0f"/>
<circle cx="116.6" cy="34.2" r=".26" fill="none" stroke="#f0f" stroke-width=".14"/>
<circle cx="85" cy="37" r=".26" fill="#f0f"/>
<circle cx="85" cy="37" r=".26" fill="none" stroke="#f0f" stroke-width=".14"/>
<circle cx="94.7" cy="76.8" r=".25" fill="#f0f"/>
<circle cx="94.7" cy="76.8" r=".25" fill="none" stroke="#f0f" stroke-width=".14"/>
<circle cx="175.6" cy="28.8" r=".25" fill="#f0f"/>
<circle cx="175.6" cy="28.8" r=".25" fill="none" stroke="#f0f" stroke-width=".14"/>
<circle cx="185.2" cy="28.8" r=".25" fill="#f0f"/>
<circle cx="185.2" cy="28.8" r=".25" fill="none" stroke="#f0f" stroke-width=".14"/>
<circle cx="91.9" cy="90.5" r=".25" fill="#f0f"/>
<circle cx="91.9" cy="90.5" r=".25" fill="none" stroke="#f0f" stroke-width=".14"/>
<circle cx="48" cy="39.8" r=".26" fill="#f0f"/>
<circle cx="48" cy="39.8" r=".26" fill="none" stroke="#f0f" stroke-width=".14"/>
<circle cx="48" cy="56.2" r=".25" fill="#f0f"/>
<circle cx="48" cy="56.2" r=".25" fill="none" stroke="#f0f" stroke-width=".14"/>
<circle cx="59" cy="39.8" r=".26" fill="#f0f"/>
<circle cx="59" cy="39.8" r=".26" fill="none" stroke="#f0f" stroke-width=".14"/>
<circle cx="196.1" cy="28.8" r=".25" fill="#f0f"/>
<circle cx="196.1" cy="28.8" r=".25" fill="none" stroke="#f0f" stroke-width=".14"/>
<circle cx="201.6" cy="28.8" r=".25" fill="#f0f"/>
<circle cx="201.6" cy="28.8" r=".25" fill="none" stroke="#f0f" stroke-width=".14"/>
<circle cx="20.6" cy="39.8" r=".26" fill="#f0f"/>
<circle cx="20.6" cy="39.8" r=".26" fill="none" stroke="#f0f" stroke-width=".14"/>
<circle cx="85" cy="90.5" r=".25" fill="#f0f"/>
<circle cx="85" cy="90.5" r=".25" fill="none" stroke="#f0f" stroke-width=".14"/>
<circle cx="89.2" cy="76.8" r=".25" fill="#f0f"/>
<circle cx="89.2" cy="76.8" r=".25" fill="none" stroke="#f0f" stroke-width=".14"/>
<circle cx="91.9" cy="87.8" r=".26" fill="#f0f"/>
<circle cx="91.9" cy="87.8" r=".26" fill="none" stroke="#f0f" stroke-width=".14"/>
<circle cx="43.9" cy="76.8" r=".25" fill="#f0f"/>
<circle cx="43.9" cy="76.8" r=".25" fill="none" stroke="#f0f" stroke-width=".14"/>
<circle cx="80.9" cy="139.9" r=".26" fill="#f0f"/>
<circle cx="80.9" cy="139.9" r=".26" fill="none" stroke="#f0f" stroke-width=".14"/>
<path d="M234.4 115l.1-.1 .2 .1v.4h-.2h-.1z" fill-rule="evenodd" fill="#f0f"/>
<path d="M234.4 115l.1-.1 .2 .1v.4h-.2h-.1z" fill="none" stroke="#f0f" stroke-width=".14"/>
<path d="M227.5 115l.2-.1 .2 .1-.1 .4h-.1h-.2z" fill-rule="evenodd" fill="#f0f"/>
<path d="M227.5 115l.2-.1 .2 .1-.1 .4h-.1h-.2z" fill="none" stroke="#f0f" stroke-width=".14"/>
<circle cx="259.2" cy="111" r=".25" fill="#f0f"/>
<circle cx="259.2" cy="111" r=".25" fill="none" stroke="#f0f" stroke-width=".14"/>
<circle cx="257.9" cy="111" r=".25" fill="#f0f"/>
<circle cx="257.9" cy="111" r=".25" fill="none" stroke="#f0f" stroke-width=".14"/>
<circle cx="253.7" cy="102.8" r=".26" fill="#f0f"/>
<circle cx="253.7" cy="102.8" r=".26" fill="none" stroke="#f0f" stroke-width=".14"/>
<path d="M234.4 102.6h.1l.2 .1v.3l-.2 .1-.1-.1z" fill-rule="evenodd" fill="#f0f"/>
<path d="M234.4 102.6h.1l.2 .1v.3l-.2 .1-.1-.1z" fill="none" stroke="#f0f" stroke-width=".14"/>
<circle cx="222.2" cy="102.8" r=".26" fill="#f0f"/>
<circle cx="222.2" cy="102.8" r=".26" fill="none" stroke="#f0f" stroke-width=".14"/>
<g font-size="1.2">
<text x="17.9" y="14.4">VDD_CONN</text>
<text x="27.2" y="19.1">1</text>
<text x="33.9" y="19.1">2</text>
<text x="198.8" y="21.4">VCC_3V3</text>
<text x="17.9" y="29.5">VDD_USB</text>
<text x="69.9" y="26.5" transform="rotate(-90 69.9 26.5)">1</text>
<text x="67" y="31.5">5</text>
<text x="67" y="35.6">3</text>
<text x="75.1" y="31.5">6</text>
<text x="101.3" y="32.9">1</text>
<text x="110.7" y="34.2">2</text>
<text x="116.6" y="35.3" transform="rotate(-90 116.6 35.3)">1</text>
<text x="120.4" y="34.2">1</text>
<text x="127.2" y="34.2">2</text>
<text x="130.3" y="35.3" transform="rotate(-90 130.3 35.3)">1</text>
<text x="132.8" y="35.6">1</text>
<text x="139.5" y="35.6">2</text>
<text x="143.8" y="32.9">1</text>
<text x="143.8" y="34.2">2</text>
<text x="143.8" y="35.6">3</text>
<text x="150.9" y="30.6" transform="rotate(-90 150.9 30.6)">9</text>
<text x="157.3" y="35.6">6</text>
<text x="157.3" y="34.2">7</text>
<text x="157.3" y="32.9">8</text>
<text x="175.6" y="30.6" transform="rotate(-90 175.6 30.6)">1</text>
<text x="201.6" y="30.6" transform="rotate(-90 201.6 30.6)">1</text>
<text x="67" y="39.7">2</text>
<text x="75.1" y="39.7">4</text>
<text x="85" y="40.2" transform="rotate(-90 85 40.2)">1</text>
<text x="101.3" y="37">3</text>
<text x="143.8" y="37">4</text>
<text x="157.3" y="37">5</text>
<text x="168.7" y="41.5" transform="rotate(-90 168.7 41.5)">1</text>
<text x="175.6" y="40.2" transform="rotate(-90 175.6 40.2)">1</text>
<text x="175.6" y="38.1" transform="rotate(-90 175.6 38.1)">2</text>
<text x="185.2" y="37.4" transform="rotate(-90 185.2 37.4)">1</text>
<text x="196.1" y="37.4" transform="rotate(-90 196.1 37.4)">1</text>
<text x="201.6" y="40.2" transform="rotate(-90 201.6 40.2)">2</text>
<text x="201.6" y="38.1" transform="rotate(-90 201.6 38.1)">2</text>
<text x="85" y="44.9" transform="rotate(-90 85 44.9)">2</text>
<text x="119.3" y="47.7" transform="rotate(-90 119.3 47.7)">2</text>
<text x="119.3" y="42.9" transform="rotate(-90 119.3 42.9)">1</text>
<text x="168.7" y="46.3" transform="rotate(-90 168.7 46.3)">2</text>
<text x="175.6" y="47.7" transform="rotate(-90 175.6 47.7)">2</text>
<text x="185.2" y="42.2" transform="rotate(-90 185.2 42.2)">2</text>
<text x="196.1" y="42.2" transform="rotate(-90 196.1 42.2)">2</text>
<text x="20.6" y="49.7" transform="rotate(-90 20.6 49.7)">2</text>
<text x="61.7" y="48.4" transform="rotate(-90 61.7 48.4)">2</text>
<text x="201.6" y="49" transform="rotate(-90 201.6 49)">1</text>
<text x="218" y="53">VCC_3V3</text>
<text x="20.6" y="58.6" transform="rotate(-90 20.6 58.6)">1</text>
<text x="48" y="59.4" transform="rotate(-90 48 59.4)">1</text>
<text x="50.5" y="56.2">1</text>
<text x="57.2" y="56.2">2</text>
<text x="61.7" y="55.9" transform="rotate(-90 61.7 55.9)">1</text>
<text x="167.2" y="57.1">VCC_3V3</text>
<text x="170" y="59.4" transform="rotate(-90 170 59.4)">2</text>
<text x="207" y="57.1">VCC_3V3</text>
<text x="220.8" y="58" transform="rotate(-90 220.8 58)">1</text>
<text x="235.9" y="55.9" transform="rotate(-90 235.9 55.9)">1</text>
<text x="257.8" y="54.5" transform="rotate(-90 257.8 54.5)">1</text>
<text x="48" y="64.1" transform="rotate(-90 48 64.1)">2</text>
<text x="220.8" y="62.7" transform="rotate(-90 220.8 62.7)">2</text>
<text x="13.7" y="70.3" transform="rotate(-90 13.7 70.3)">5</text>
<text x="51.9" y="68.5">1</text>
<text x="58.6" y="68.5">2</text>
<text x="82.2" y="68.1">VCC_3V3</text>
<text x="94.7" y="67.9">VDD_USB</text>
<text x="147.9" y="71.2">1</text>
<text x="157.3" y="71.2">3</text>
<text x="168.4" y="71.2">1</text>
<text x="170" y="66.8" transform="rotate(-90 170 66.8)">1</text>
<text x="175.2" y="71.2">2</text>
<text x="197.3" y="68.5">1</text>
<text x="197.3" y="71.2">2</text>
<text x="206.8" y="71.2">4</text>
<text x="206.8" y="67.1">5</text>
<text x="18.8" y="72.6">1</text>
<text x="18.8" y="74">2</text>
<text x="18.8" y="75.4">3</text>
<text x="18.8" y="76.8">4</text>
<text x="19.2" y="73">-</text>
<text x="47.7" y="76.8">1</text>
<text x="47.7" y="72.6">1</text>
<text x="54.5" y="76.8">2</text>
<text x="54.5" y="72.6">2</text>
<text x="89.2" y="77.2" transform="rotate(-90 89.2 77.2)">3</text>
<text x="94.6" y="77.2" transform="rotate(-90 94.6 77.2)">2</text>
<text x="147.9" y="72.6">2</text>
<text x="157.3" y="72.6">4</text>
<text x="185.2" y="74.5" transform="rotate(-90 185.2 74.5)">1</text>
<text x="197.3" y="75.4">3</text>
<text x="13.7" y="80.6" transform="rotate(-90 13.7 80.6)">6</text>
<text x="49.1" y="80.9">1</text>
<text x="55.9" y="80.9">2</text>
<text x="185.2" y="79.2" transform="rotate(-90 185.2 79.2)">2</text>
<text x="50.8" y="88.5">VDD_CONN</text>
<text x="91.9" y="88.8" transform="rotate(-90 91.9 88.8)">1</text>
<text x="75.4" y="92.3" transform="rotate(-90 75.4 92.3)">1</text>
<text x="85" y="92.3" transform="rotate(-90 85 92.3)">1</text>
<text x="37" y="101.1" transform="rotate(-90 37 101.1)">3</text>
<text x="38.4" y="101.1" transform="rotate(-90 38.4 101.1)">2</text>
<text x="40.8" y="97.3">1</text>
<text x="75.4" y="97" transform="rotate(-90 75.4 97)">2</text>
<text x="85" y="97" transform="rotate(-90 85 97)">2</text>
<text x="93.3" y="99.9">VDD_3V3_IO</text>
<text x="222.2" y="106" transform="rotate(-90 222.2 106)">1</text>
<text x="223.3" y="102.8">1</text>
<text x="230" y="102.8">2</text>
<text x="234.5" y="106" transform="rotate(-90 234.5 106)">1</text>
<text x="253.5" y="102.8">1</text>
<text x="253.7" y="104.6" transform="rotate(-90 253.7 104.6)">1</text>
<text x="222.2" y="113.5" transform="rotate(-90 222.2 113.5)">2</text>
<text x="234.5" y="113.5" transform="rotate(-90 234.5 113.5)">2</text>
<text x="253.7" y="112.1" transform="rotate(-90 253.7 112.1)">2</text>
<text x="256.5" y="109.4" transform="rotate(-90 256.5 109.4)">5</text>
<text x="257.8" y="109.4" transform="rotate(-90 257.8 109.4)">4</text>
<text x="259.2" y="109.4" transform="rotate(-90 259.2 109.4)">3</text>
<text x="260.6" y="109.4" transform="rotate(-90 260.6 109.4)">2</text>
<text x="79.5" y="115.6" transform="rotate(-90 79.5 115.6)">1</text>
<text x="91.9" y="118.3" transform="rotate(-90 91.9 118.3)">19</text>
<text x="94.6" y="118.3" transform="rotate(-90 94.6 118.3)">1</text>
<text x="97.4" y="118.3" transform="rotate(-90 97.4 118.3)">23</text>
<text x="98.7" y="118.3" transform="rotate(-90 98.7 118.3)">25</text>
<text x="100.1" y="118.3" transform="rotate(-90 100.1 118.3)">29</text>
<text x="34.3" y="120.1">VDD_USB</text>
<text x="79.5" y="123.1" transform="rotate(-90 79.5 123.1)">2</text>
<text x="37" y="129.3" transform="rotate(-90 37 129.3)">1</text>
<text x="84.1" y="128.9">30</text>
<text x="84.1" y="127.5">32</text>
<text x="84.8" y="130.3">2</text>
<text x="84.8" y="126.1">8</text>
<text x="103.9" y="130.3">11</text>
<text x="103.9" y="128.9">10</text>
<text x="103.9" y="127.5">21</text>
<text x="103.9" y="131.6">9</text>
<text x="103.9" y="126.1">22</text>
<text x="37" y="136.8" transform="rotate(-90 37 136.8)">2</text>
<text x="84.8" y="134.4">3</text>
<text x="84.8" y="135.7">6</text>
<text x="84.8" y="137.1">7</text>
<text x="123.4" y="133.4" transform="rotate(-90 123.4 133.4)">2</text>
<text x="84.1" y="138.5">31</text>
<text x="84.1" y="142.6">18</text>
<text x="123.4" y="140.9" transform="rotate(-90 123.4 140.9)">1</text>
<text x="37" y="148.5" transform="rotate(-90 37 148.5)">2</text>
<text x="84.1" y="148.1">28</text>
<text x="84.1" y="146.7">27</text>
<text x="103.9" y="146.7">15</text>
<text x="103.9" y="148.1">14</text>
<text x="37" y="156" transform="rotate(-90 37 156)">1</text>
<text x="84.1" y="152.2">26</text>
<text x="103.9" y="152.2">16</text>
<text x="130.3" y="150.2">VDD_3V3_IO</text>
<text x="79.5" y="158.1" transform="rotate(-90 79.5 158.1)">1</text>
<text x="79.5" y="165.6" transform="rotate(-90 79.5 165.6)">2</text>
<text x="89.2" y="162.9" transform="rotate(-90 89.2 162.9)">4</text>
<text x="90.5" y="162.9" transform="rotate(-90 90.5 162.9)">17</text>
<text x="91.9" y="162.9" transform="rotate(-90 91.9 162.9)">20</text>
<text x="94.6" y="162.9" transform="rotate(-90 94.6 162.9)">24</text>
<text x="97.4" y="162.9" transform="rotate(-90 97.4 162.9)">13</text>
<text x="98.7" y="162.9" transform="rotate(-90 98.7 162.9)">5</text>
<text x="100.1" y="162.9" transform="rotate(-90 100.1 162.9)">12</text>
<text x="101.5" y="162.9" transform="rotate(-90 101.5 162.9)">33</text>
<text x="225.4" y="198.5">Title</text>
<text x="225.4" y="202.6">Size</text>
<text x="230.9" y="202.6">Document Number</text>
<text x="246.9" y="200">Mini_Dev_Power_Supplies</text>
<text x="270.6" y="202.6">Rev</text>
<text x="225.4" y="206.7">Date:</text>
<text x="226.7" y="204">C</text>
<text x="232.5" y="206.7">Friday, November 13, 2009</text>
<text x="246.9" y="204.1">BTVMD-R-001-SCH-02</text>
<text x="252.8" y="206.7">Sheet</text>
<text x="259.7" y="206.7">3</text>
<text x="263.8" y="206.7">of</text>
<text x="267.9" y="206.7">3</text>
<text x="272" y="204">2.0</text>
</g>
<g font-size="1.2" fill="#000080">
<text x="28.8" y="16.2">D3</text>
<text x="27.5" y="23.1">Diode_S1A</text>
<text x="144.1" y="21.7">MCP1726-ADJE/MF</text>
<text x="115.2" y="29.5">TP7</text>
<text x="128.9" y="29.5">TP8</text>
<text x="102.2" y="30.7">SW5</text>
<text x="122.1" y="32.3">R74</text>
<text x="145.4" y="31">U6</text>
<text x="178.2" y="32.7">R72</text>
<text x="178.2" y="33.9">9K1</text>
<text x="204.3" y="32.7">R73</text>
<text x="204.3" y="33.9">110R</text>
<text x="80.9" y="40.9">C24</text>
<text x="101.8" y="40">3 position switch</text>
<text x="122.1" y="36.8">0.1R 0805</text>
<text x="131.7" y="38.1">R75</text>
<text x="137.2" y="38.1">10K</text>
<text x="181.1" y="38.1">C22</text>
<text x="181.1" y="40.9">2u2</text>
<text x="192.1" y="38.1">C23</text>
<text x="192.1" y="40.9">100n</text>
<text x="68.6" y="44.3">Q1</text>
<text x="74.1" y="45">IRF5810</text>
<text x="79.6" y="43.6">100n</text>
<text x="115.2" y="43.6">C26</text>
<text x="115.2" y="46.4">2u2</text>
<text x="166" y="42.3">C25</text>
<text x="166" y="45">10N</text>
<text x="178.2" y="42.3">R76</text>
<text x="178.2" y="43.5">1K3</text>
<text x="203.7" y="42.3">D5</text>
<text x="204.4" y="44.4">HSMG-A100-HO1J1</text>
<text x="256.5" y="46.9">TP11</text>
<text x="22.6" y="51.9">L5</text>
<text x="63.1" y="53.3">1K</text>
<text x="63.8" y="50.5">R77</text>
<text x="234.6" y="48.3">TP12</text>
<text x="234.6" y="49.7">TH_TEST_POINT</text>
<text x="256.5" y="48.3">TH_TEST_POINT</text>
<text x="6.9" y="54.6">BLM18PG221SN1D</text>
<text x="52.2" y="54.6">R78</text>
<text x="52.2" y="58.7">10K</text>
<text x="216.7" y="58.7">C27</text>
<text x="42.5" y="62.9">NF</text>
<text x="43.9" y="60.1">C28</text>
<text x="172.2" y="61.5">R79</text>
<text x="172.8" y="63.7">10K</text>
<text x="199.9" y="65">U7</text>
<text x="215.3" y="61.5">100n</text>
<text x="14.6" y="71">JP5</text>
<text x="46.6" y="71.1">R81</text>
<text x="52.2" y="71.1">0R</text>
<text x="52.2" y="67">R93</text>
<text x="56.3" y="67">NF 0R</text>
<text x="149.5" y="68.3">SW6</text>
<text x="170.1" y="69.3">R80</text>
<text x="46.6" y="75.2">R82</text>
<text x="52.2" y="75.2">0R</text>
<text x="149.5" y="75.2">BFS-1000</text>
<text x="171.5" y="73.8">1K</text>
<text x="181.1" y="75.2">C29</text>
<text x="181.1" y="77.9">100n</text>
<text x="198.9" y="77.9">NC7SV17</text>
<text x="15.7" y="79.8">USB B</text>
<text x="48" y="79.3">R94</text>
<text x="53.5" y="79.3">NF 0R</text>
<text x="98.1" y="79.3">D6</text>
<text x="98.8" y="81.5">BAT54C</text>
<text x="37.8" y="94.7">CN1</text>
<text x="37.8" y="95.9">DC Power jack_2.1mm</text>
<text x="71.3" y="93">C30</text>
<text x="71.3" y="95.8">1n</text>
<text x="79.6" y="95.8">100n</text>
<text x="80.9" y="93">C31</text>
<text x="227.7" y="99.9">R90</text>
<text x="227.7" y="101.3">0R</text>
<text x="257.9" y="99.9">J6</text>
<text x="251" y="106.7">R11</text>
<text x="262" y="106.7">SMA_Vert</text>
<text x="224.8" y="108.1">R91</text>
<text x="224.8" y="109.3">NF 9K1</text>
<text x="237.2" y="108.1">R92</text>
<text x="237.2" y="109.3">NF 9K1</text>
<text x="248.3" y="109.5">NF 9K1</text>
<text x="80.9" y="117.7">R83</text>
<text x="86.4" y="119.1">U8</text>
<text x="80.9" y="120.4">4K7</text>
<text x="31.6" y="131.4">R88</text>
<text x="116.5" y="128">TP14</text>
<text x="116.5" y="129.4">TP15</text>
<text x="116.5" y="126.6">TP13</text>
<text x="32.9" y="134.2">4K7</text>
<text x="53.5" y="132.8">R851</text>
<text x="60.4" y="132.8">N/F 2</text>
<text x="125.5" y="135.6">R86</text>
<text x="126.2" y="137.8">10K</text>
<text x="32.9" y="150.6">R84</text>
<text x="32.9" y="153.4">10K</text>
<text x="80.9" y="160.2">R87</text>
<text x="191.6" y="158.3">M1</text>
<text x="208.1" y="158.3">M2</text>
<text x="225.9" y="158.3">M3</text>
<text x="242.4" y="156.9">M4</text>
<text x="80.9" y="163">10K</text>
<text x="103" y="162.3">FT232R</text>
<text x="239" y="167.9">Mounting Hole</text>
<text x="188.2" y="169.3">Mounting Hole</text>
<text x="204.7" y="169.3">Mounting Hole</text>
<text x="222.5" y="169.3">Mounting Hole</text>
<text x="197.4" y="176.3">FID1</text>
<text x="214.2" y="176.4">FID2</text>
<text x="197.3" y="184.1">Fiducial</text>
<text x="214.1" y="184.2">Fiducial</text>
</g>
<text font-size="1.2" fill="#00f" x="100.6" y="35.3">OFF</text>
<g font-size="1.2" fill="#004080">
<text x="146.1" y="33.5">Vin_1</text>
<text x="146.1" y="34.9">Vin_2</text>
<text x="151.5" y="35" transform="rotate(-90 151.5 35)">GND</text>
<text x="153.2" y="33.5">Vout</text>
<text x="153.4" y="34.9">ADJ</text>
<text x="146.1" y="36.2">/SHDN</text>
<text x="146.1" y="37.6">GND</text>
<text x="150.9" y="37.6">PWRGD</text>
<text x="151.9" y="36.2">Cdelay</text>
<text x="199.6" y="69.2">NC1</text>
<text x="199.6" y="71.9">IN</text>
<text x="202.4" y="71.9">OUT</text>
<text x="202.5" y="67.8">VCC</text>
<text x="14.3" y="77.5" transform="rotate(-90 14.3 77.5)">6</text>
<text x="14.3" y="72.6" transform="rotate(-90 14.3 72.6)">5</text>
<text x="14.4" y="77.4">GND</text>
<text x="15.1" y="73.3">Vcc</text>
<text x="15.6" y="76">D+</text>
<text x="15.9" y="74.6">D-</text>
<text x="199.6" y="76">GND</text>
<text x="92.5" y="122.6" transform="rotate(-90 92.5 122.6)">VCC</text>
<text x="95.2" y="123.9" transform="rotate(-90 95.2 123.9)">VCCIO</text>
<text x="98" y="123.1" transform="rotate(-90 98 123.1)">NC_1</text>
<text x="99.4" y="123.1" transform="rotate(-90 99.4 123.1)">NC_2</text>
<text x="100.8" y="123.1" transform="rotate(-90 100.8 123.1)">NC_3</text>
<text x="87.1" y="129.5">TXD</text>
<text x="87.1" y="128.1">RTS#</text>
<text x="87.1" y="130.9">RXD</text>
<text x="87.1" y="126.7">CTS#</text>
<text x="98.2" y="130.9">CBUS3</text>
<text x="98.2" y="129.5">CBUS2</text>
<text x="98.2" y="128.1">CBUS1</text>
<text x="98.2" y="126.7">CBUS0</text>
<text x="87.1" y="135">RI#</text>
<text x="87.1" y="136.4">DSR#</text>
<text x="87.1" y="137.8">DCD#</text>
<text x="98.2" y="132.2">CBUS4</text>
<text x="87.1" y="139.1">DTR#</text>
<text x="87.1" y="143.2">RESET#</text>
<text x="87.1" y="148.7">OSCO</text>
<text x="87.1" y="147.3">OSCI</text>
<text x="97.9" y="147.3">USBDM</text>
<text x="98" y="148.7">USBDP</text>
<text x="87.1" y="152.8">TEST</text>
<text x="97.4" y="152.8">3V3OUT</text>
<text x="89.8" y="159.8" transform="rotate(-90 89.8 159.8)">GND</text>
<text x="91.1" y="159.8" transform="rotate(-90 91.1 159.8)">GND</text>
<text x="92.5" y="159.8" transform="rotate(-90 92.5 159.8)">GND</text>
<text x="95.2" y="159.8" transform="rotate(-90 95.2 159.8)">AGND</text>
<text x="98" y="159.8" transform="rotate(-90 98 159.8)">NC_6</text>
<text x="99.4" y="159.8" transform="rotate(-90 99.4 159.8)">NC_5</text>
<text x="100.8" y="159.8" transform="rotate(-90 100.8 159.8)">NC_4</text>
<text x="102.1" y="159.8" transform="rotate(-90 102.1 159.8)">THPAD</text>
</g>
<g font-size="1.2" fill="#f00">
<text x="82.3" y="58.7">USB_PWREN</text>
<text x="63.4" y="69">USB_MOD_D-</text>
<text x="217" y="71.8">RESET_</text>
<text x="30.2" y="73.8">D-</text>
<text x="37" y="76.4">D+</text>
<text x="60.7" y="73.2">USB-</text>
<text x="60.7" y="77.3">USB+</text>
<text x="62" y="81.4">USB_MOD_D+</text>
<text x="197.8" y="103.3">ANT</text>
<text x="205.8" y="102.6">50ohm_Track</text>
<text x="237.3" y="102.6">50_ohm_Track</text>
<text x="57.6" y="128">USB_RTS</text>
<text x="57.9" y="126.6">USB_CTS</text>
<text x="58.5" y="130.7">USB_RX</text>
<text x="59" y="129.4">USB_TX</text>
<text x="130.6" y="130.7">USB_PWREN</text>
<text x="41.4" y="133.5">USB_GPIO_4/RI</text>
<text x="44.2" y="134.9">USB_DSR</text>
<text x="130.6" y="132.1">USB_SLEEP</text>
<text x="19.6" y="143.2">RESET_FTDI</text>
<text x="41.2" y="140.3">USB_DTR</text>
<text x="41.2" y="139">USB_DCD</text>
<text x="123.7" y="147.2">USB-</text>
<text x="123.7" y="148.6">USB+</text>
</g>
<g font-size="1">
<text x="28.8" y="1">5</text>
<text x="83.7" y="1">4</text>
<text x="138.6" y="1">3</text>
<text x="193.4" y="1">2</text>
<text x="248.3" y="1">1</text>
<text x=".4" y="27.9">D</text>
<text x="276.1" y="27.9">D</text>
<text x=".4" y="79.4">C</text>
<text x="276.1" y="79.4">C</text>
<text x=".4" y="130.8">B</text>
<text x="276.1" y="130.8">B</text>
<text x=".4" y="182.2">A</text>
<text x="276.1" y="182.2">A</text>
<text x="28.8" y="208.1">5</text>
<text x="83.7" y="208.1">4</text>
<text x="138.6" y="208.1">3</text>
<text x="193.4" y="208.1">2</text>
<text x="248.3" y="208.1">1</text>
</g>
</svg>
